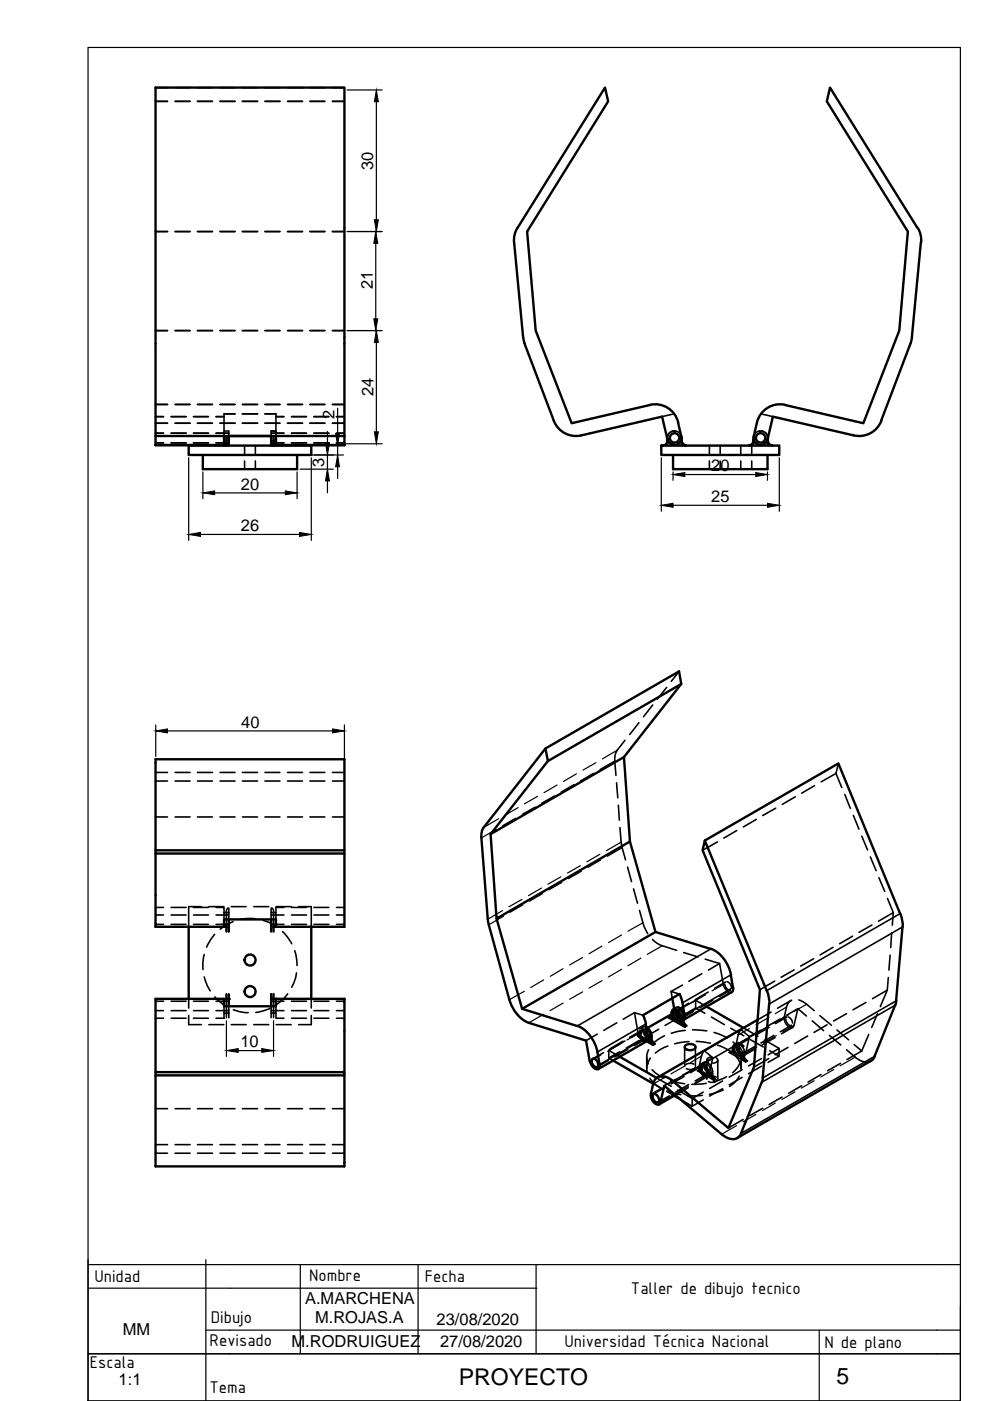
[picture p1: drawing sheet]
<svg xmlns="http://www.w3.org/2000/svg" width="210mm" height="297mm" viewBox="0 0 210 297" stroke-linecap="round" stroke-linejoin="round" font-family="sans-serif">
<!-- layer: MD_Oculto -->
<g fill="none" stroke="#000" stroke-width=".34">
<path d="M33 18.6h2.5M37.1 18.6h3.2M41.9 18.6h3.1M46.7 18.6h3.1M51.4 18.6h3.2M56.2 18.6h3.2M61 18.6h3.1M65.7 18.6h3.2M70.5 18.6h2.5M33 21.5h2.5M37.1 21.5h3.2M41.9 21.5h3.1"/>
<path d="M46.7 21.5h3.1M51.4 21.5h3.2M56.2 21.5h3.2M61 21.5h3.1M65.7 21.5h3.2M70.5 21.5h2.5M33 49.1h2.5M37.1 49.1h3.2M41.9 49.1h3.1M46.7 49.1h3.1M51.4 49.1h3.2M56.2 49.1h3.2"/>
<path d="M61 49.1h3.1M65.7 49.1h3.2M70.5 49.1h2.5M33 70.1h2.5M37.1 70.1h3.2M41.9 70.1h3.1M46.7 70.1h3.1M51.4 70.1h3.2M56.2 70.1h3.2M61 70.1h3.1M65.7 70.1h3.2M70.5 70.1h2.5"/>
<path d="M33 93.9h1.7M33 91.8h1.7M33 88.3h1.7M33 89.7h2.5M33 85.8h2.5M33 92.4h2.2M36.3 93.9h3.2M36.3 91.8h3.2M36.3 88.3h3.2M36.8 92.4h3.2M37.1 89.7h3.2M37.1 85.8h3.2"/>
<path d="M41 93.9h3.2M41 91.8h3.2M41 88.3h3.2M41.5 92.4h3.2M41.9 89.7h3.1M41.9 85.8h3.1M45.8 93.9h2.7M45.8 91.8h2.7M45.8 88.3h1.7M46.7 89.7h3.1M46.7 85.8h3.1M47.5 91.4h1v1h-2.2"/>
<path d="M47.5 87.7h2.3h-2.3v.6M47.5 88.3v4.1M48 94.1v.3l.3 .1M51.4 87.7h3.2M51.4 89.7h3.2M51.4 85.8h3.2M51.9 94.5v1.7M51.9 97.7v1.8M54.1 94.5v1.7M54.1 97.7v1.8M56.2 87.7h2.3v.6h1.7h-1.7v4.1M56.2 89.7h3.2"/>
<path d="M56.2 85.8h3.2M57.5 93.9h2.7M57.5 91.8h2.7M58 94.1v.3l-.3 .1M58.5 91.4h-1v1h2.2M61 89.7h3.1M61 85.8h3.1M61.3 92.4h3.2M61.8 93.9h3.2M61.8 91.8h3.2M61.8 88.3h3.2M65.7 89.7h3.2"/>
<path d="M65.7 85.8h3.2M66 92.4h3.2M66.5 93.9h3.2M66.5 91.8h3.2M66.5 88.3h3.2M70.5 89.7h2.5M70.5 85.8h2.5M70.8 92.4h2.2M71.3 93.9h1.7M71.3 91.8h1.7M71.3 88.3h1.7M141.5 92.9v.6a1 1 0 0 1-1 1"/>
<path d="M141.5 92.9v.1M141.5 93.5v1M142.9 87.7l-2.5 .6M143.2 91.4a1.51 1.51 0 0 0-1.7 1.8v-.3M144.4 92.3a1.53 1.53 0 0 1-1.4 2.1M144.4 92.5a1.5 1.5 0 0 0-1.6-1.1 1.5 1.5 0 0 0-1.3 1.5M144.5 93.5v1M150.4 94.5v1.7M150.4 97.7v1.8M152.7 94.5v1.7M152.7 97.7v1.8M157.1 94.5v1.7"/>
<path d="M157.1 97.7v1.8M159.4 94.5v1.7M159.4 97.7v1.8M159.8 93.5v1M159.8 92.5a1.5 1.5 0 0 1 1.8-1.1 1.5 1.5 0 0 1 1.1 1.8M159.8 92.9v.3M159.9 92.5a1.46 1.46 0 0 0 1.3 1.8M161 91.4a1.51 1.51 0 0 1 1.8 1.5M161.3 87.7l2.6 .6M162.8 92.9v.6a1 1 0 0 0 .9 1M162.8 93.5v1M132.5 157l-1.6 2.1a3.4 3.4 0 0 0-.6 2.2l.3 3.1"/>
<path d="M135.5 153.2l-2 2.5M138.4 149.5l-2 2.5M141.4 145.7l-2 2.5M144 142.4l-1.7 2.1M33 163.8h2.5M33 165.6h2.5M33 173.2h2.5M37.1 163.8h3.2M37.1 165.6h3.2M37.1 173.2h3.2M41.9 163.8h3.1M41.9 165.6h3.1"/>
<path d="M41.9 173.2h3.1M46.7 163.8h3.1M46.7 165.6h3.1M46.7 173.2h3.1M51.4 163.8h3.2M51.4 165.6h3.2M51.4 173.2h3.2M56.2 163.8h3.2M56.2 165.6h3.2M56.2 173.2h3.2M61 163.8h3.1M61 165.6h3.1"/>
<path d="M61 173.2h3.1M65.7 163.8h3.2M65.7 165.6h3.2M65.7 173.2h3.2M70.5 163.8h2.5M70.5 165.6h2.5M70.5 173.2h2.5M130.7 166l.3 3.1M131.1 170.7l.2 3.2M131.4 175.5a20.7 20.7 0 0 0 1.2 6.8M152.1 178.5l-3.1 1.8M156.2 176.1l-2.7 1.6"/>
<path d="M160.4 173.7l-2.8 1.6M164.5 171.4l-2.8 1.5M168.6 168.9l-2.7 1.6M172.7 166.6l-2.7 1.6M177.2 164l-3.1 1.8M177.2 164l1.3 3M177.8 161.9l-.6 2.1M179.1 168.4l1.2 3M180.9 172.9l1.2 2.9M182.7 177.3l1.2 2.9M33 196h1.7M33 194h1.7"/>
<path d="M33 192.4h1.7M36.3 196h3.2M36.3 194h3.2M36.3 192.4h3.2M41 196h3.2M41 194h3.2M41 192.4h3.2M42.7 192.2h-2.7v4.3M44.3 192.2h3.2M45.5 198.1l-.9 1.2-.8 1.5M45.8 192.4h1.7v2.5M45.8 196h2.7"/>
<path d="M45.8 194h2.7M48.3 192.5l-.3 .6v3.4M48.5 192.5v1h-1M48.5 193.5v1.4M49 192.2h3.2M49.4 195.4l-1 .5-1.7 1.1M53.8 192.2h3.2M54.2 194.8h-2.2l-1 .1M55.8 195.1a7.9 7.9 0 0 1 2.9 1.4M57.5 192.5v1h.5M57.5 193.5v1.4M57.5 196h2.7"/>
<path d="M57.5 194h2.7M57.7 192.5l.3 .4v.6M58 193.5v3M58 193.5h.5M58.5 192.2h3.2M59.9 197.5l1.1 1.2 .8 1.4M60.2 192.4h-1.7v2.5M61.8 196h3.2M61.8 194h3.2M61.8 192.4h3.2M63.3 192.2h2.7v4.3M66.5 196h3.2"/>
<path d="M66.5 194h3.2M66.5 192.4h3.2M71.3 196h1.7M71.3 194h1.7M71.3 192.4h1.7M133.1 183.8l.8 3.1M134.3 188.5l.9 3M135.6 193a13.2 13.2 0 0 0 1.7 4.9M138.3 199.2a4.7 4.7 0 0 0 2.1 1.3l3.1 1M180.8 198.5l-2.8 1.6M184.5 181.7l1.3 2.9M184.9 196.1l-2.8 1.6"/>
<path d="M186.4 186.1l1.2 2.9M188.2 190.5l1.2 3M189.1 197.8l-.3 3.1M189.4 193.5l-3.1 1.8M189.4 193.5l-.2 2.7M33 214.3h1.7M33 212.3h1.7M33 215.9h1.7M36.3 214.3h3.2M36.3 212.3h3.2M36.3 215.9h3.2M40 215.3v1.9h2.7"/>
<path d="M40 211.8v1.9M41 214.3h3.2M41 212.3h3.2M41 215.9h3.2M43.3 202.4a7.9 7.9 0 0 0-.2 3.2M43.3 207.1l.7 2 .6 1M44.3 217.2h3.2M45.6 211.4l.7 .7 1.7 1.3M45.8 214.3h2.7M45.8 212.3h2.7M47.5 213.3v2.6h-1.7M47.5 214.8h1"/>
<path d="M48 211.8v3M48.5 214.8v1M48.5 214.8h-.5v1M48.5 213.3v1.5M49 217.2h3.2M49.5 214.1l1.3 .4 1.8 .2M53.8 217.2h3.2M57.3 213.7l-1.5 .6-1.6 .4M57.5 213.3v1.5M57.5 214.3h2.7M57.5 212.3h2.7M58 214.8v1"/>
<path d="M58 214.8h-.5v1M58 211.8v3M58 214.8h.5M58.5 213.3v2.6h1.7M58.5 217.2h3.2M61 210.7l-.8 1-1.5 1.2M61.8 214.3h3.2M61.8 212.3h3.2M61.8 215.9h3.2M62.5 201.6l.4 1.8 .1 1.3M62.9 206.3l-.2 .9-.9 2.1M66 215.3v1.9h-2.7"/>
<path d="M66 211.8v1.9M66.5 214.3h3.2M66.5 212.3h3.2M66.5 215.9h3.2M71.3 214.3h1.7M71.3 212.3h1.7M71.3 215.9h1.7M126.6 219.3l-2.4 1.3M130.8 216.9l-2.8 1.6M134.5 214.7l.8 4.4a2.03 2.03 0 0 0 1.6 1.7h.2M135.3 218.8a2.06 2.06 0 0 0 1.4 2M135.8 219.4l-.4 .2"/>
<path d="M136.1 218.1a2.2 2.2 0 0 1 1.3 2M136.1 218.6a1.2 1.2 0 0 1 .7 1.7 .91 .91 0 0 1-.9-.5M136.3 215.3l-1.8-.6-2.4 1.4M136.3 217.7l-.7 .5M136.4 218.6v.3a1.29 1.29 0 0 0 .8 1M136.6 218.2l-3.1 1.7M136.8 219.1a.6 .6 0 0 0-.5-.5 .6 .6 0 0 0-.7 .3v.2a1.69 1.69 0 0 0 1 1.3M136.9 218.2a1.47 1.47 0 0 1 .9 1.3M137 217.8a.61 .61 0 0 0-.7 0 .61 .61 0 0 0-.3 .6v.5a.43 .43 0 0 1-.2 .5 .43 .43 0 0 1-.5-.1l3.5 2.1M137.2 218l-3.3 1.9M137.5 219.9l-3 1.8M139.7 218.2l-2.8 1.6"/>
<path d="M140.9 219.6l-1.5 .9-1 .8M141.8 215.6l.9 .2M142.3 215.5l.3-.1 .1-.4v.8M142.3 210.2l1.8 .6M142.3 210.2l.2 1.5M142.5 215.5l-.3 .2M142.7 215.8l2.1 1.3v-.8v.8l.7 .4M143.4 213.7a1.76 1.76 0 0 0 .8 2.5l.7 .1a1.67 1.67 0 0 1-1.8-1.6l-.1-.8M143.4 214.6a.57 .57 0 0 1 .6-.6 .57 .57 0 0 1 .6 .6 .74 .74 0 0 1-.2 1.3l-.3-.1M143.8 215.8l-2.8 1.6M144.2 213.9l-1.8 1.1M144.7 208.9l-2.4 1.3"/>
<path d="M144.8 215.8a.72 .72 0 0 1-.5 .8 .72 .72 0 0 1-.8-.4l-.6-.9-.2-.7v1.2M144.8 216.3l-.3 .2M144.9 202l3.1 .9M145.3 218.5l-3 .6M146 212.7l-3.1 1.8M146.8 218.3l3.1 .3M147 214.4l-3.1 1.9M147.5 212.1l-1.9 1M147.5 212.1l2.3 1.3M147.5 213.7l-2.3 1.3M147.5 213.7l1.9 1.1M147.5 212.1v1.6"/>
<path d="M148.8 206.4l-2.8 1.7M149.5 203.4l3.1 .9M150.2 210.3l-2.8 1.6M150.8 215.6l2.8 1.6M151.1 212.1l-2.7 1.6M151.4 218.9l2.8 1.1M152.6 204.3l.8 4.4a1.94 1.94 0 0 0 1.6 1.7l.2-.1M152.6 204.3l-2.4 1.4M153.7 208.6v.1a1.69 1.69 0 0 0 .9 1.3M153.9 208.2l-2.4 1.3M154.2 208.1l.1 .1a1.46 1.46 0 0 1 .8 1.3M154.9 209.9l-2.4 1.4"/>
<path d="M154.9 218l2.8 1.6M157.1 218.3l1.8 1.5 2.4-1.4M157.6 217.9l3.1 1.8M158.9 219.8l-.8 3.5a.75 .75 0 0 1-.6 .5 .75 .75 0 0 1-.8-.4 2.16 2.16 0 0 1-.7-1.8l.6-2.6 .5-.7-3.2 1.8M163.1 217.8l-2.8 1.6M163.5 214.6l-2.9 1.6M164.1 219.5l-2.8 1.6M164.3 208l-3.2 1.8M164.3 220l-2.7 1.6M165.4 216.1l-2.8 1.5M166.6 216.1v.3a1.44 1.44 0 0 0 .9 1M166.8 215.6l-2.4 1.4"/>
<path d="M167.1 215.6a1.48 1.48 0 0 1 .9 1.3M167.7 212.1l-2.9 1.7M167.8 217.4l-2.4 1.4M167.9 212.1a1.94 1.94 0 0 0-1.1 1.4l-.5 2.1a1.96 1.96 0 0 0 1.6 2.3l.5-.5 .8-3.5M168.1 217.8l-2.4 1.4M168.4 205.6l-2.8 1.6M169.2 213.9l-2.4 1.4M169.2 213.9l1.8 1.5M169.4 212a8 8 0 0 1 3.2 2.3M171.2 219.7l-2.7 1.6M172.2 216.4l2.4 2.1M172.5 203.3l-2.7 1.5"/>
<path d="M173.8 215.3l2.5 2.1M175.3 217.3l-2.7 1.6M175.9 219.5l2.4 2.1M176.6 200.9l-2.7 1.6M177.5 218.4l2.4 2.1M179.5 214.9l-2.8 1.6M183.6 212.5l-2.8 1.6M184.2 219.3l-1.5 3.5M186.1 214.9l-1.3 2.9M188.1 209.9l-3.1 1.8M188.1 209.9l-1.5 3.5M188.3 207.2l-.2 2.7"/>
<path d="M188.7 202.5l-.2 3.2M33 235.1h2.5M37.1 235.1h3.2M41.9 235.1h3.1M46.7 235.1h3.1M51.4 235.1h3.2M56.2 235.1h3.2M61 235.1h3.1M65.7 235.1h3.2M70.5 235.1h2.5M128 223.2l-2.4 1.3M129 224.9l-2.4 1.4"/>
<path d="M129.1 222.7l2.3 1.4M129.1 224.3l.9 .6M129.1 222.7v1.6M131.4 223l-2.3 1.3M132.1 220.8l-2.8 1.6M132.5 220.7l-3.4 2M133.1 222.5l-2.8 1.6M135.6 220.6l-2.8 1.6M137.1 224.1v2.5M137.5 220.5a1.62 1.62 0 0 1-1.8-1.6l-.1-.3v.8l-.3 .2-.1-.2 .1 .3 1.8 1.1M137.5 222.6a3.2 3.2 0 0 0 0 2.9M137.8 228.6a6.2 6.2 0 0 0 2.2 2.1l-1.5-.9"/>
<path d="M137.9 224.4a3.8 3.8 0 0 0-.7 2.8M138.3 226.8a6.9 6.9 0 0 0 2.5 1.7M139.2 228.5l3.1 1.8M140.9 230.6l-2.4 1.4M141.4 231.3l3 .8M141.4 231.4l1.5 .9M141.6 221.8l-1.8 .8-.9 .7M141.9 232.4l-2.4 1.3M142.2 229.1l3 .7M143.2 228.8l-2.4 1.4M143.7 231.1l3.1 1.8M144.3 233.1l2.5 1.5"/>
<path d="M145 228.2l-2.7 1.6M145.2 222v4.1M145.9 230.6l-2.7 1.6M146 229.9l-2.7 1.6M146.1 220.8l-3.1 .5M147.1 225.6a1.74 1.74 0 0 0-1.8 .2M147.3 226.4v.1a1.69 1.69 0 0 1-1.8 .1M147.4 226.5l-2.8 1.5M147.4 222v4.1M147.6 220.8l3 .4M148.3 226.3a2.06 2.06 0 0 0 1.3 2M148.6 226.1a1.81 1.81 0 0 0 1.9 1.9l.2-.6 .2 1.1 .5 .6-3.5-2.1a.44 .44 0 0 0 .5 .1 .44 .44 0 0 0 .2-.5z"/>
<path d="M148.8 226.9l-.4 .2M148.9 232.2l-3.1 .1M149 225.6a2.35 2.35 0 0 1 1.4 2M149.1 226a1.06 1.06 0 0 1 .5 1.8l-.3-.1-.5-.4M149.1 231.5l-2.3 1.4v1.7M149.1 233.2l-2.3 1.4M149.1 225.3a1.31 1.31 0 0 1 1.8 1l.1 .6a1.97 1.97 0 0 0 .8 1.9l-3.5-2a.44 .44 0 0 0 .5 0 .44 .44 0 0 0 .2-.4v-.7zM149.3 226.1v.2a1.44 1.44 0 0 0 .9 1.1M149.3 225.2l-.8 .4M149.5 225.7l-3.1 1.7M149.7 229.7l-3 .2M149.7 226.6a.61 .61 0 0 0-.5-.5 .61 .61 0 0 0-.6 .3 1.39 1.39 0 0 0 .9 1.4"/>
<path d="M149.8 225.6l.1 .1a1.46 1.46 0 0 1 .8 1.2M149.9 224.7v4.1M150 228.2l-2.7 1.6M150.4 228l-.3 .2M150.5 227.4l-3.1 1.8M150.9 224.1a.68 .68 0 0 0-.8 .2 .68 .68 0 0 0 0 .8l.1 .1M151.1 224.3l-2.4 1.4M151.8 224.3a.59 .59 0 0 1 .3 .7 .59 .59 0 0 1-.7 .4h-.3M151.8 228.4a1.61 1.61 0 0 0-1.8 .1M152 229.1a1.59 1.59 0 0 1-1.8 .2M152.1 221.6l1.6 .6 1.2 .7M152.2 224.7v4.1"/>
<path d="M152.5 220.9l-3.1 1.9 1.7 1.5-.8 3.5a.67 .67 0 0 1-.5 .5 .67 .67 0 0 1-.7-.2 2.32 2.32 0 0 1-.8-2.1 5.3 5.3 0 0 1 1.1-3.2M153.2 230.8l-2.7 1.6M153.2 229.2l-2.7 1.6M153.3 231.1l-2.9 .9M154.1 228.3l-2.9 1.1M154.9 222.9a.43 .43 0 0 0 .6 .1 .43 .43 0 0 0 .2-.5v.8zM155.4 220.9a4.3 4.3 0 0 1 1.7 2.5M155.4 223l-.3 .2M155.6 221.6a1.85 1.85 0 0 1 1.8 2.3l.2 .7 .5 .6-3.5-2.1a.41 .41 0 0 0 .5 .1 .41 .41 0 0 0 .2-.5l.1-.9zM155.7 222a1.9 1.9 0 0 0 1.7 2l.2-.2 .2-.5v1.3l-2.1-1.3zM155.7 222.4a.49 .49 0 0 1 .3-.5 .49 .49 0 0 1 .6 .3l.2 .2M155.9 223.2a.61 .61 0 0 0 .5 .5 .61 .61 0 0 0 .6-.2l.1-.2"/>
<path d="M156 221.8a.73 .73 0 0 1 .6-.7 .73 .73 0 0 1 .8 .4l.3 .4M156 223.9a3.9 3.9 0 0 1 1.1 2.8M156.3 221.1l-.7 .5M156.4 223a1.07 1.07 0 0 0 1.6 .5l.1-.5M156.7 228.2a5 5 0 0 1-2 2.2M156.8 221.6a1.18 1.18 0 0 1 .7 1.7 .79 .79 0 0 1-.9-.5M157 224.9a4.5 4.5 0 0 1-1.7 2.5M157.1 224.1v2.5M157.4 228.4l-2.8 1.6M157.4 226.8l-2.8 1.6M157.5 222.1a.61 .61 0 0 0-.5-.5 .61 .61 0 0 0-.6 .3 1.39 1.39 0 0 0 .9 1.4M157.6 237.3l-3.2 1.9"/>
<path d="M157.8 223.7l.2 .8 .5 .4-.7-.3zM157.8 223.7l-.3 .2M158.9 220.2l-3 1.8M159.1 220.4l2.7 1.6M159.9 221.9l-3.1 1.8M160.2 222.4l-2.4 1.3M161.5 226l-2.8 1.7M161.5 224.4l-2.8 1.6M161.7 235l-2.7 1.5M162.1 220.5l3.1 1.8M162.9 223.6l2.3-1.3v1.6l-2.3 1.3M163 224.4l-3.1 1.9"/>
<path d="M163.2 222.8l2 1.1M165.8 232.6l-2.7 1.6M167.1 222.1l-2.8 1.5M170 230.2l-2.8 1.6M174.1 227.8l-2.8 1.6M178.2 225.5l-2.7 1.5M179.5 222.6a7.4 7.4 0 0 0 4.1 2.6l1-.3M181.1 221.5l1.6 1.3M182.7 222.8l-3.1 1.8M33 244.5h2.5M33 242.7h2.5M37.1 244.5h3.2"/>
<path d="M37.1 242.7h3.2M41.9 244.5h3.1M41.9 242.7h3.1M46.7 244.5h3.1M46.7 242.7h3.1M51.4 244.5h3.2M51.4 242.7h3.2M56.2 244.5h3.2M56.2 242.7h3.2M61 244.5h3.1M61 242.7h3.1M65.7 244.5h3.2"/>
<path d="M65.7 242.7h3.2M70.5 244.5h2.5M70.5 242.7h2.5"/>
</g>
<!-- layer: MD_Visible -->
<g fill="none" stroke="#000" stroke-width=".51">
<path d="M109 51.4l1.9 20.1M109.7 48.3l-.6 1.5-.1 1.6M109.7 48.3l18.6-29.7 .6 2.9-17.1 27.6 1.8 21 7.6 19.6 16.6-3.8M194.5 48.3l-18.5-29.7-.7 2.9 17.2 27.6-1.8 21-7.7 19.6-16.5-3.8M194.6 48.3l.6 1.5 .1 1.6M195.2 51.4l-1.9 20.1M110.9 71.5l.3 1.3M111.2 72.8l6.2 16.4a5 5 0 0 0 5.8 3.1l17.2-4 1.1 4.9M193.4 71.5l-.3 1.3-6.3 16.4M33 94.3l15 .1M33 94.3h14.5M33 92.4h40"/>
<path d="M40 94.5h26v2h-26zM43 96.5v3h20v-3M47.5 92.4v2M48 92.9v1.6M48.5 92.4v2.1M57.5 92.4v2.1M58 92.9v1.6v-1M58 94.3h15M58.5 92.4v2M73 92.4v-73.8h-40v75.7M73 92.4v1.9M73 94.3l-15 .1"/>
<path d="M137.8 85.8a5 5 0 0 1 6 3.8M140.2 94.5h25v2h-25zM141.2 94.1l-.7 .4M141.5 93v.5M141.5 93.4l-.3 .7M142.7 96.5v3h20v-3M143.8 89.6l.6 2.9M144.5 92.9v.6M144.5 92.5a1.5 1.5 0 0 1-1.1 1.8 1.5 1.5 0 0 1-1.8-1.1 1.5 1.5 0 0 0 1.4 1.1M144.5 93.4a.99 .99 0 0 0 1 1M159.8 92.9a1.18 1.18 0 0 1-1 1.5M159.8 93.2a1.04 1.04 0 0 1-1 1.2"/>
<path d="M162.8 92.9a1.5 1.5 0 0 1-1.5 1.4M162.8 92.9l.1 1 .4 .4 .5 .1M166.5 85.8a5 5 0 0 0-6 3.8l-.7 2.9M181 92.3l-17.1-4-1.2 4.9a1.5 1.5 0 0 1-1.8 1.1 1.5 1.5 0 0 1-1.1-1.8M186.9 89.2a5 5 0 0 1-5.9 3.1M144.4 145l-28.2 16.4-.5-2.7M102.1 177.7l1.3 17.2M102.1 177.6v-1l.5-1.2 13.1-16.7 28.3-16.3 .4 2.6-12.1 15.5 1.3 17.9 5.4 19.2 11.7 3.6M116.2 161.4l-12.2 15.5M132.3 160.5l-28.3 16.4 1.3 17.9 28.3-16.4M149.4 178.2l28.4-16.3 13 31.8M33 181v15.5h15"/>
<path d="M33 180.3v.7h40M40 196.5v15.3M48 196.5v1M48 196.5h.5v1M48.5 194.9v1.6M57.5 194.9v1.6M58 196.5v1M58 196.5h-.5v1M58.5 196.5v-1.6h-11v1.6M66 196.5v15.3M73 180.3h-40v-19.3h40v35.5h-15M103.4 194.9l4.6 17"/>
<path d="M105.3 194.8l5.4 19.1 28.3-16.3M190.9 193.7l.4 1.5 .1 1.3M191.3 196.5l-1.3 15.7M48 210.8v1h-.5M48.5 210.8v2.5M57.5 210.8v1h.5M57.5 211.8v1.5M58 210.8v1M58 211.8h15v15.5M58.5 211.8v1.5h-11v-1.5h-14.5v35.5h40v-19.3h-40M108 211.9a7.3 7.3 0 0 0 4.1 4.9l12.1 3.8 .9 4.5M110.7 213.9l11.7 3.6"/>
<path d="M122.4 217.5a7.3 7.3 0 0 1 4.3 5.5l.4 2.7M136.9 217.1l.5 3-.3 .7M137.1 217.8a2.35 2.35 0 0 1 1 2.4M141.6 215.7l3.6 2M142.3 215.5l-.5 .1M142.4 214.8v.5M142.4 215l-5.2 3M142.4 215.2l-.2 .5-.5-.1M142.4 214.7a.65 .65 0 0 1 .3-.6 .65 .65 0 0 1 .7 0 2.34 2.34 0 0 1 1.1 1.9M142.5 211.7l.5 2.2M142.9 214.5a1.15 1.15 0 0 1 1 1.7 1.15 1.15 0 0 1-1-1.7zM143.4 213.7l-.7 .4"/>
<path d="M143.4 213.6a1.74 1.74 0 0 1 1.5 2.6l.3-.3v-.6M143.5 214.5a1.56 1.56 0 0 0 .7 1.2M144.5 216v.5M144.5 216.5a1.56 1.56 0 0 0 .7 1.2M144.8 215.8v.5M144.9 216.3a1.56 1.56 0 0 0 .7 1.2M144.9 216.3h-.1M145.2 215.3l-.6-3.1-.5-1.5-7.8 4.6 .7 1.8M149.8 213.4l7.8 4.5M150.7 201.2a7.3 7.3 0 0 1 4.3 5.5M154.9 206.7l.5 2.7M155.4 209.4v.6l-.2 .4-10.3 5.9"/>
<path d="M160.6 216.2l-21.2 12.3M162.6 210l-13.2-31.8-.4 2.1 12.1 29.5-1.2 16.5-5.5 12.9-11.7-9.9M162.6 210l.4 1.5 .1 1.4M163.1 212.9l-1.4 15.6M189.8 213.1l-4.4 10.9M190 212.2l-.2 .9M33 227.3h40v.7M125.1 225a1.94 1.94 0 0 0 1.6 1.7 .77 .77 0 0 0 .5-1M125.6 224.5a1.15 1.15 0 0 1 1 1.7 1.15 1.15 0 0 1-1-1.7zM130 224.9l8.5 4.9M131.4 224.1l7.8 4.4M137.1 220.8l1.4 .8"/>
<path d="M137.1 220.8l-10.3 5.9M137.8 220.4v-.5a.86 .86 0 0 1-.7 .9M137.8 220.3a1.56 1.56 0 0 0 .7 1.2M138.1 220.1a1.56 1.56 0 0 0 .7 1.2M138.5 232a1.15 1.15 0 0 1 1 1.7 1.15 1.15 0 0 1-1-1.7zM140 233.7l.8-3.5 12.2 10.3M142.7 229.2a2.7 2.7 0 0 0-3.6-.5 6.8 6.8 0 0 0-1.1 3.6 1.9 1.9 0 0 0 1.7 1.9l.4-.5M142.9 232.3l1.4 .8M143.2 232.2l-3.4 1.9M145.2 221.8a1.45 1.45 0 0 1 2.3 .2 1.36 1.36 0 0 1-2.3 0zM161.5 229.5l-4.4 10.8M161.8 228.5l-.3 1"/>
<path d="M184.6 224.9l-28.3 16.4M185.5 224l-.4 .5-.5 .5M157.1 240.3a1.96 1.96 0 0 1-2.8 1l-1.3-.8"/>
<circle cx="143" cy="92.8" r=".99"/>
<circle cx="161.3" cy="92.8" r=".99"/>
<circle cx="53" cy="203.5" r="1.16"/>
<circle cx="53" cy="210.2" r="1.16"/>
</g>
<!-- layer: MD_Oculto -->
<g fill="#000">
<circle cx="48" cy="92.9" r=".17"/>
<circle cx="144.5" cy="92.9" r=".17"/>
<circle cx="135.2" cy="219.4" r=".17"/>
<circle cx="142.7" cy="215.8" r=".17"/>
<circle cx="137.1" cy="220.8" r=".17"/>
<circle cx="155.7" cy="223.3" r=".17"/>
</g>
<!-- layer: MD_Visible -->
<g fill="#000">
<circle cx="48" cy="211.8" r=".25"/>
<circle cx="48.5" cy="211.8" r=".25"/>
</g>
<!-- layer: MD_Oculta fina -->
<g fill="none" stroke="#000" stroke-width=".25">
<path d="M130.9 159.1l-3.2 1.8M105.2 175.8l-3.1 1.9M105.7 173.6l-3.1 1.8M109.3 173.5l-2.7 1.6M109.9 171.2l-2.8 1.6M113.5 171.1l-2.8 1.6M114 168.9l-2.8 1.5M117.6 168.7l-2.8 1.6M118.1 166.4l-2.7 1.6M121.7 166.3l-2.7 1.6M122.2 164.1l-2.7 1.6M125.8 163.9l-2.7 1.7"/>
<path d="M126.4 161.7l-2.8 1.6M130.3 161.3l-3.1 1.8M131.7 178.5l-3.1 1.9M131.9 179.7l-3.1 1.9M106.6 193.1l-3.2 1.8M106.8 194.3l-3.2 1.8M110.7 190.7l-2.8 1.6M110.9 191.8l-2.8 1.6M114.8 188.3l-2.7 1.6M115 189.5l-2.7 1.6M118.9 185.9l-2.7 1.6M119.1 187.1l-2.7 1.6"/>
<path d="M123.1 183.5l-2.8 1.6M123.3 184.7l-2.8 1.6M127.2 181.1l-2.8 1.6M127.4 182.3l-2.8 1.6M131.8 198.2l-2.8 1.6M136.3 195.7l-3.2 1.7M111.2 210.2l-3.2 1.7M115.3 215l-3.2 1.9M115.3 207.8l-2.8 1.6M119.4 212.7l-2.8 1.6M119.4 205.4l-2.7 1.6M123.5 210.3l-2.7 1.6"/>
<path d="M123.5 203l-2.7 1.6M127.6 207.9l-2.7 1.6M127.6 200.6l-2.7 1.6M131.8 205.5l-2.8 1.6M135.3 219.3l-.1 .1M135.3 219.1l-2.4 1.4M135.5 219.6v.2M135.9 203.1l-2.8 1.7M136 218.9l-.4 .2M136 218.4l-.4 .2M140.4 200.5l-3.2 1.8M142.5 215.5v.3"/>
<path d="M142.7 215l-.3 .3M142.7 214.6l-.3 .2M145.5 213.3l-2.4 1.4M149.6 210.9l-2.7 1.6M153.4 208.7l-2.4 1.4M158.9 218.1l-2.4 1.3M162.9 217.6l-3.1 1.8M163 215.7l-2.7 1.6M164.6 219.6l-2.8 1.5M166.3 215.6l-2.4 1.4M166.8 213.5l-2.4 1.4M167.1 215.2l-2.8 1.6"/>
<path d="M168.4 217.4l-2.4 1.4M171 212.9l-2.6 1.5M127.4 223.7l-2.3 1.4M131.6 221.3l-2.8 1.6M140.4 230.6l-2.4 1.4M140.8 228.5l-2.3 1.4M144.5 228.2l-2.8 1.6M145 226.1l-2.8 1.6M146 230.3l-3 1.7M148.3 226.8l-.4 .2M148.3 226l-2.4 1.4M148.7 223.9l-2.4 1.4"/>
<path d="M149 226.4l-.4 .2M149 225.9l-.4 .2M150.3 227.8l-2.9 1.7M151.1 227.6l-.4 .2M151.1 227.1l-.4 .3M151.8 228.8l-.4 .3M154.9 222.9l-.3 .2M155.7 222.5l-.4 .2M155.7 222l-.4 .2M156.2 238.7l-3.2 1.8M157.8 223.7l-.4 .2M157.8 223.3l-.4 .2"/>
<path d="M158.4 220.2l-2.4 1.4M158.5 224.9l-.4 .3M160.3 236.3l-2.8 1.6M160.5 221.9l-2.4 1.4M164.4 233.9l-2.8 1.6M168.5 231.5l-2.7 1.6M172.6 229.1l-2.7 1.6M176.8 226.8l-2.8 1.5M181.3 224.1l-3.2 1.9"/>
</g>
<!-- layer: MD_Visible fina -->
<g fill="none" stroke="#000" stroke-width=".34">
<path d="M190.8 193.7l-28.2 16.3M191.3 196.5l-28.2 16.4M136.9 217.1l-10.2 5.9M137.4 219.8l-10.3 5.9M138.1 219.7l-.3 .2M141.8 215.6l-.2 .1M144.8 216.3l-.3 .2M144.8 215.8l-.3 .2M145.5 217.5l-.3 .2M150.7 201.2l-28.3 16.3M154.9 206.7l-10.2 5.9M155.4 209.4l-10.2 5.9"/>
<path d="M160.4 219.1l-17.7 10.2M189.8 213.1l-28.3 16.4M190 212.2l-28.3 16.3M138.1 220.2l-.3 .2M138.8 221.4l-.3 .2M143 232l-3 1.7M185.4 224l-28.3 16.3"/>
</g>
<!-- layer: Cotas -->
<path d="M18.7 10.1h184.9v286.9h-184.9z" fill="none" stroke="#000" stroke-width=".25"/>
<!-- layer: 0 -->
<path d="M18.7 267.1v29.9M18.8 268.1h180M18.8 273.1h95M43.6 267.1v29.9M63.7 268.1v18.9M88.6 268.1v18.9M113.7 268.1v18.9M18.7 287h179.9M43.6 282h155" fill="none" stroke="#000" stroke-width=".25"/>
<!-- layer: CajetinLine -->
<path d="M198.8 268.1h4.8M203.6 277.1v19.9h-184.9M173.7 282.1v14.9M198.6 287h5M198.6 282h5" fill="none" stroke="#000" stroke-width=".25"/>
<!-- layer: CajetinAtributos -->
<g fill="none" stroke="#000" stroke-width=".25">
<path d="M73.6 19.1h7.4M79.8 21.6v25M73.6 49.1h7.4M79.7 51.6v16M73.6 70.1h7.4M79.8 72.6v19M40 97.1v17.5M63.6 99.5h7.1M63.6 96.5h9.2M66 97.1v17.5M66.6 94.4h6.2M69.4 91.5v2.5"/>
<path d="M69.4 96.5v3M71.6 86.6v5.3M71.6 94.4v2.1M71.6 99v2.5M73.2 94.1h7.8M140.2 97.1v11.3M165.2 97.1v11.3M42.5 113.3h21M43 100.1v5.6M45.5 104.5h15M63 100.1v5.6M69.4 102v2.5"/>
<path d="M142.7 100.1v1.7M142.7 107.1h20M145.2 100.6h15M162.7 100.1v1.7M33 153.7v6.7M35.5 155h35M73 153.7v7.4M48 216.4v7.6M58 216.4v7.6M50.5 222.7h5"/>
</g>
<g fill="#000" stroke="#000" stroke-width=".21">
<path d="M79.8 19.1l.4 2.5h-.8zM79.7 49.1l.4 2.5h-.9zM79.4 46.6h.8l-.4 2.5zM79.2 67.6h.9l-.4 2.5zM79.8 70.1l.4 2.5h-.8zM69 94h.8l-.4 2.5zM71.6 96.5l.4 2.5h-.8zM71.2 91.9h.8l-.4 2.5zM79.4 91.6h.8l-.4 2.5zM40 113.3l2.5-.4v.8zM43 104.5l2.5-.4v.8zM60.5 104.1l2.5 .4-2.5 .4z"/>
<path d="M63.5 112.9l2.5 .4-2.5 .4zM69.4 99.5l.4 2.5h-.8zM140.2 107.1l2.5-.4v.9zM142.7 100.6l2.5-.4v.8zM160.2 100.2l2.5 .4-2.5 .4zM162.7 106.7l2.5 .4-2.5 .5zM33 155l2.5-.5v.9zM70.5 154.5l2.5 .5-2.5 .4zM48 222.7l2.5-.4v.8zM55.5 222.3l2.5 .4-2.5 .4z"/>
</g>
<g font-size="4.9">
<text x="97.3" y="293.7">PROYECTO</text>
<text x="177.4" y="293.4">5</text>
</g>
<g font-size="3.9">
<text x="20" y="271.8">Unidad</text>
<text x="65.5" y="271.5">Nombre</text>
<text x="90.1" y="271.8">Fecha</text>
<text x="133.8" y="274.3">Taller de dibujo tecnico</text>
<text x="44.7" y="280.5">Dibujo</text>
<text x="44.4" y="285.4">Revisado</text>
<text x="119.7" y="285.7">Universidad Técnica Nacional</text>
<text x="174.8" y="285.8">N de plano</text>
<text x="19" y="290.1">Escala</text>
<text x="44.4" y="295.3">Tema</text>
</g>
<g font-size="3.5">
<text x="79.1" y="36" transform="rotate(-90 79.1 36)">30</text>
<text x="79" y="61.2" transform="rotate(-90 79 61.2)">21</text>
<text x="79.2" y="84" transform="rotate(-90 79.2 84)">24</text>
<text x="71" y="88.9" transform="rotate(-90 71 88.9)">2</text>
<text x="68.7" y="98.9" transform="rotate(-90 68.7 98.9)">3</text>
<text x="150.8" y="99.9">20</text>
<text x="51.1" y="103.8">20</text>
<text x="150.8" y="106.5">25</text>
<text x="51.1" y="112.6">26</text>
<text x="51.1" y="154.3">40</text>
<text x="51" y="222.1">10</text>
<text x="64.7" y="276.5">A.MARCHENA</text>
<text x="66.8" y="280.5">M.ROJAS.A</text>
<text x="92.6" y="281">23/08/2020</text>
<text x="26" y="283">MM</text>
<text x="61.8" y="285.6">M.RODRUIGUEZ</text>
<text x="93.3" y="285.7">27/08/2020</text>
<text x="25.1" y="293.7">1:1</text>
</g>
</svg>
